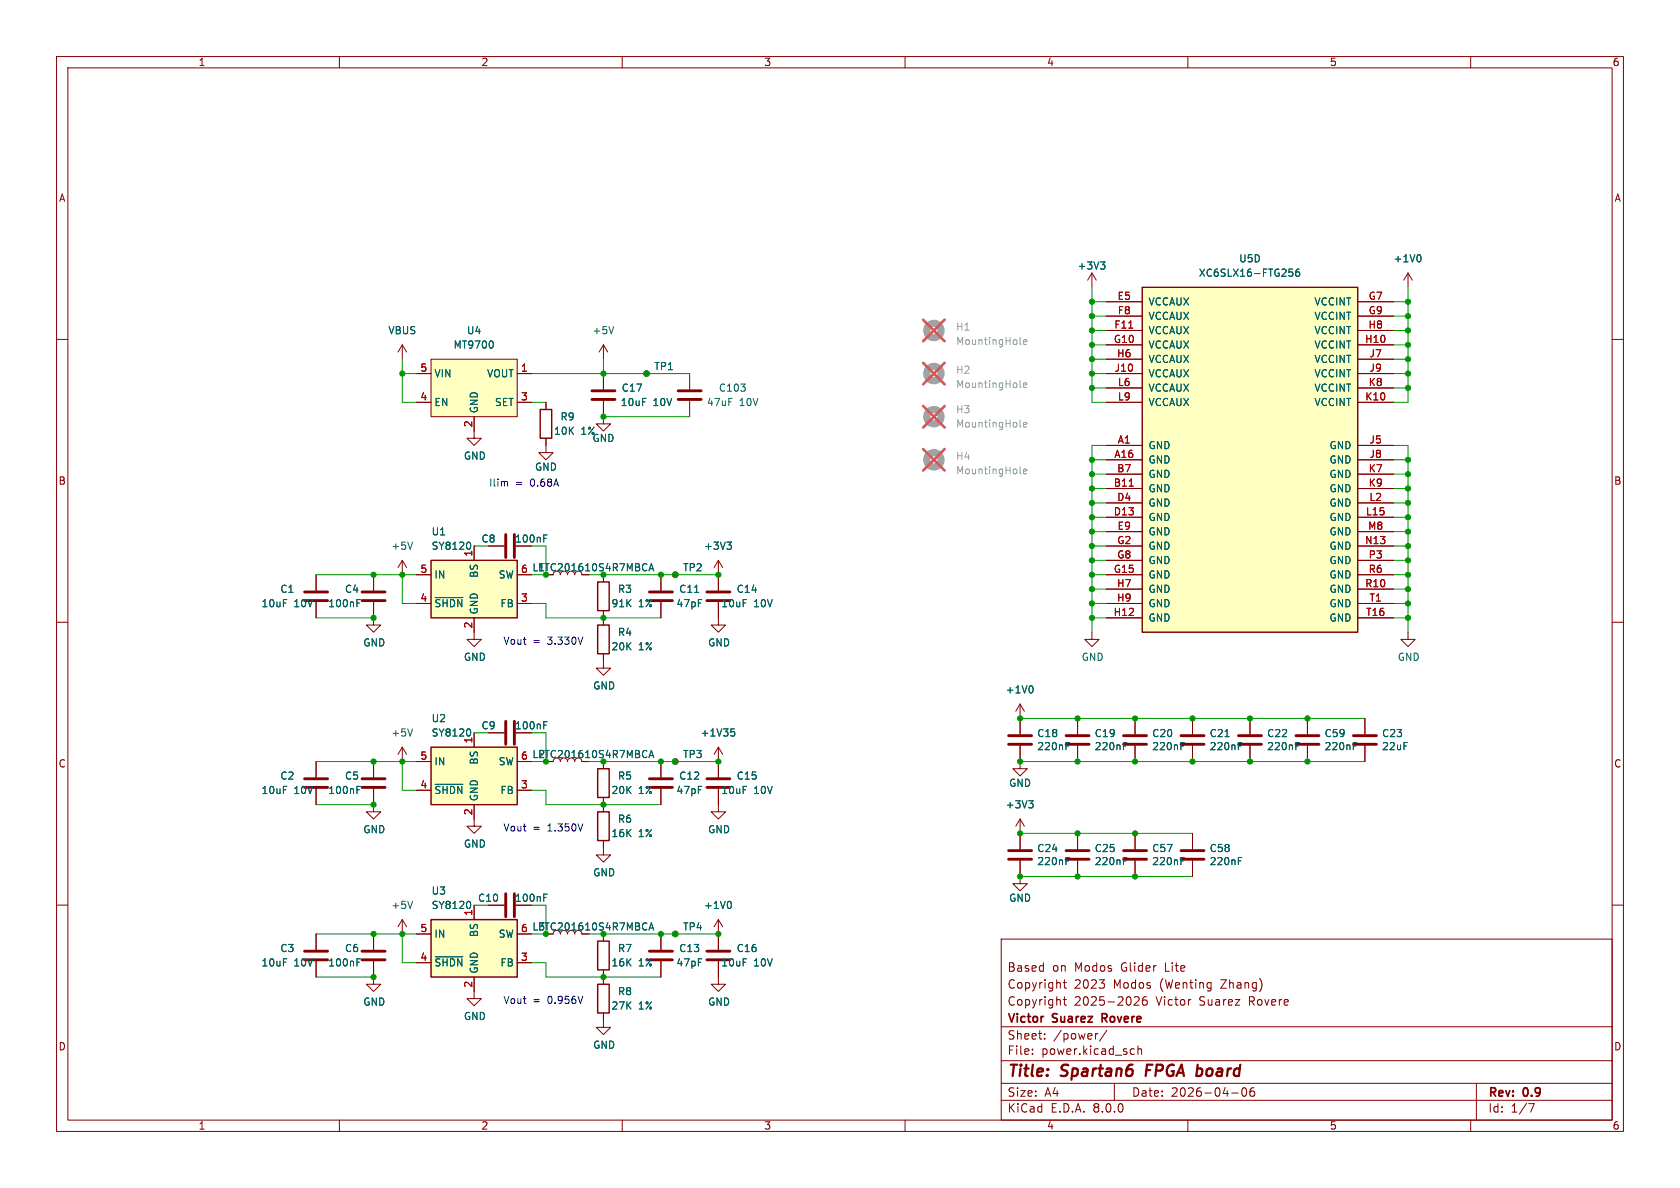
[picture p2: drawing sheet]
<svg xmlns="http://www.w3.org/2000/svg" width="297mm" height="210mm" viewBox="0 0 297 210" stroke-linecap="round" stroke-linejoin="round" font-family="sans-serif">
<g fill="none" stroke="#840000" stroke-width=".18">
<path d="M10 10h277v190h-277zM12 12h273v186h-273zM60 10v2M110 10v2M160 10v2M210 10v2M260 10v2M10 60h2M285 60h2M96.5 71.1v1.3M96.5 77.5v1.2M106.7 70.9v4h-1.3l1.3 1.3 1.2-1.3h-1.2"/>
<path d="M106.7 61v2.5M106.7 66v2.8M106.7 61l-.8 1.2M106.7 61l.7 1.2M114.3 66h.1M121.9 66v2.8M121.9 70.9v2.8M127 99.1v5.3M127 99.1l-.8 1.2M127 99.1l.8 1.2M10 110h2M106.7 101.6v1.3"/>
<path d="M106.7 108v2.5M106.7 115.6v1.2M116.8 101.6v2.8M116.8 106.4v2.8M119.4 101.6h.1M127 106.4v4.1h1.3l-1.3 1.3-1.3-1.3h1.3M193 111.8v1.2h1.3l-1.3 1.3-1.2-1.3h1.2M285 110h2M66 139.4v4.1h1.3l-1.3 1.3-1.2-1.3h1.2M66 134.6v2.8M71.1 132.1l-.7 1.3M71.1 132.1v2.5"/>
<path d="M71.1 132.1l.8 1.3M106.7 134.6v1.3M116.8 134.6v2.8M116.8 139.4v2.8M119.4 134.6h.1M127 139.4v4.1h1.3l-1.3 1.3-1.3-1.3h1.3M127 132.1v5.3M127 132.1l-.8 1.3M127 132.1l.8 1.3M200.7 127v2.8M200.7 131.8v2.8M210.8 127v2.8"/>
<path d="M210.8 131.8v2.8M10 160h2M106.7 148.6v2.5h1.2l-1.2 1.3-1.3-1.3h1.3M106.7 141v2.5M200.7 147.3v2.8M200.7 152.1v2.8M210.8 147.3v2.8M210.8 152.1v2.8M285 160h2M66 169.9v4.1h1.3l-1.3 1.3-1.2-1.3h1.2M66 165.1v2.8M71.1 162.6v2.5"/>
<path d="M71.1 162.6l-.7 1.2M71.1 162.6l.8 1.2M106.7 179.1v2.5h1.2l-1.2 1.3-1.3-1.3h1.3M106.7 165.1v1.3M106.7 171.5v2.5M116.8 165.1v2.8M116.8 169.9v2.8M119.4 165.1h.1M127 169.9v4.1h1.3l-1.3 1.3-1.3-1.3h1.3M127 162.6v5.3M127 162.6l-.8 1.2M127 162.6l.8 1.2"/>
<path d="M177 166h108v32h-108zM188 176.7h.5M188 173.7h.5M188.2 173.2v1.3l.3 .2M188.2 176.2v1.3l.3 .2M194.3 173.2h.9l-.5 .6M195.2 173.9v.7M200.5 176.3l.6-.1 .2 .1 .1 .3-.9 1.1h.9M202.7 176.2a.59 .59 0 0 0-.7 .6v.6l.1 .2 .4 .1 .2-.1 .1-.5-.1-.3h-.5l-.2 .3M210.4 176.7h.1M60 198v2M110 198v2"/>
<path d="M160 198v2M177 194.5h108M177 191.5h108M177 187.5h108M177 181.5h108M182.5 186.3v.1M182.5 185.5v.1M184.7 183.6v.1M184.7 182.8v.1M194.1 182.7l-.3 .1M195.7 182.1l-1.3 2M197 191.5v3"/>
<path d="M200.1 185.4l.4 .1M200.5 186.3l-.4 .1M201.2 185.5l.2-.1 .3 .1 .1 .9M201.2 184.9v1.5M210 198v2M217.7 193.2h1.2M219.7 192.4l.2-.1a.81 .81 0 0 1 .6 .6 .81 .81 0 0 1-.3 .8l-.2 .1a.81 .81 0 0 1-.3-1.4zM221.7 192.3a.59 .59 0 0 0-.7 .6v.6l.1 .2 .4 .1 .2-.1 .1-.5-.1-.3h-.5l-.2 .3M260 198v2M261 191.5v6.5M270.2 195.1h1l-.6 1.5"/>
<circle cx="114.3" cy="66" r=".51"/>
<circle cx="119.4" cy="101.6" r=".51"/>
<circle cx="119.4" cy="134.6" r=".51"/>
<circle cx="119.4" cy="165.1" r=".51"/>
</g>
<path d="M202.8 188.2l-.3 2M211.8 188.9l.6 .1M212.4 190l-.3 .2" fill="none" stroke="#840000" stroke-width=".4"/>
<path d="M194.8 180h.6M195.4 179.2h-.6v1.5" fill="none" stroke="#840000" stroke-width=".3"/>
<g fill="none" stroke="#840000" stroke-width=".51">
<path d="M104.6 69.1h4.1M104.6 70.6h4.1M119.9 69.1h4.1M119.9 70.6h4.1M114.8 104.6h4.1M114.8 106.2h4.1M125 104.6h4M125 106.2h4M64 137.7h4.1M64 139.2h4.1M114.8 137.7h4.1M114.8 139.2h4.1"/>
<path d="M125 137.7h4M125 139.2h4M198.6 131.6h4.1M198.6 130h4.1M208.8 131.6h4.1M208.8 130h4.1M198.6 151.9h4.1M198.6 150.4h4.1M208.8 151.9h4.1M208.8 150.4h4.1M64 168.1h4.1M64 169.7h4.1"/>
<path d="M114.8 168.1h4.1M114.8 169.7h4.1M125 168.1h4M125 169.7h4"/>
</g>
<g fill="none" stroke="#006464" stroke-width=".18">
<path d="M108.5 57.7l-.4 1.3M128.5 95.8h.8l-.4 .5M129.1 96.3l.2 .3v.3l-.2 .2M122.8 104.7h.7M63.1 139.6h.4M63.1 139h.6M72.9 128.8l-.4 1.3M129.2 128.8h.6M129.4 129.3h.3l.2 .3-.1 .4-.4 .1M208.8 131.9h.4M208.8 131.3h.6M216.6 130.2h.7"/>
<path d="M218.9 131.9h.5M218.9 131.3h.6M72.9 159.3l-.4 1.3M129 159.3a.79 .79 0 0 1 0 1.3M208.8 152.2h.4M208.8 151.6h.6M218.9 152.2h.5M218.9 151.6h.6M63.1 170.1h.4M63.1 169.5h.6"/>
</g>
<path d="M95.5 72.4h2v5.1h-2zM105.7 110.5h2v5.1h-2zM105.7 102.9h2v5.1h-2zM105.7 135.9h2v5.1h-2zM105.7 143.5h2v5.1h-2zM105.7 166.4h2v5.1h-2zM105.7 174h2v5.1h-2z" fill="none" stroke="#840000" stroke-width=".25"/>
<g fill="none" stroke="#a1a1a1" stroke-width="1.3">
<circle cx="165.1" cy="58.4" r="1.27"/>
<circle cx="165.1" cy="66" r="1.27"/>
<circle cx="165.1" cy="73.7" r="1.27"/>
<circle cx="165.1" cy="81.3" r="1.27"/>
</g>
<path d="M180.3 68.3l.2 .2M180.3 75.3l.2 .2M180.3 60.7l.2 .2M180.9 68.1l.6-.1v-.3h-.4l-.2 .2 .1 .6h.5M180.9 60.5l.6-.1v-.3h-.4l-.2 .1 .1 .6h.5M180.9 75.1l.6-.1v-.3h-.4l-.2 .1 .1 .6h.5M180.3 83.6l.2 .2M180.9 83.3l.6-.1v-.2l-.4-.1-.2 .2 .1 .6h.5" fill="none" stroke="#989898" stroke-width=".18"/>
<path d="M163.2 56.5l3.8 3.8M167 56.5l-3.8 3.8M163.2 64.1l3.8 3.8M163.2 71.8l3.8 3.8M163.2 79.4l3.8 3.8M167 64.1l-3.8 3.8M167 71.8l-3.8 3.8M167 79.4l-3.8 3.8" fill="none" stroke="#e75356" stroke-width=".46"/>
<path d="M76.2 162.6h15.2v10.1h-15.2z" fill="#ffffc2"/>
<path d="M76.2 162.6h15.2v10.1h-15.2z" fill="none" stroke="#840000" stroke-width=".25"/>
<path d="M73.7 170.2h2.5M73.7 165.1h2.5M83.8 172.7v3.8h1.3l-1.3 1.3-1.3-1.3h1.3M83.8 160v2.6M91.4 170.2h2.6M91.4 165.1h2.6" fill="none" stroke="#840000" stroke-width=".18"/>
<path d="M83 159.4l.2 .4-.2 .7M76.9 169.1h4.9" fill="none" stroke="#006464" stroke-width=".18"/>
<path d="M76.2 132.1h15.2v10.1h-15.2z" fill="#ffffc2"/>
<path d="M76.2 132.1h15.2v10.1h-15.2z" fill="none" stroke="#840000" stroke-width=".25"/>
<g fill="none" stroke="#840000" stroke-width=".18">
<path d="M96.5 78.7v1.3h-1.3l1.3 1.3 1.3-1.3h-1.3M106.7 116.8v1.3h1.2l-1.2 1.3-1.3-1.3h1.3M73.7 139.7h2.5M73.7 134.6h2.5M83.8 129.5v2.6M86.4 129.5h2.8M91.4 139.7h2.6M91.4 134.6h2.6M180.3 131.8v4.1h1.3l-1.3 1.3-1.2-1.3h1.2M180.3 124.5v5.3M180.3 124.5l-.7 1.2M180.3 124.5l.8 1.2"/>
<path d="M190.5 127v2.8M190.5 131.8v2.8M83.8 142.2v3.9h1.3l-1.3 1.2-1.3-1.2h1.3M180.3 152.1v4.1h1.3l-1.3 1.3-1.2-1.3h1.2M180.3 144.8v5.3M180.3 144.8l-.7 1.3M180.3 144.8l.8 1.3M190.5 147.3v2.8M190.5 152.1v2.8M55.9 165.1v2.8M55.9 169.9v2.8M86.4 160h2.8"/>
</g>
<g fill="none" stroke="#006464" stroke-width=".18">
<path d="M76.9 138.7h4.9M83 128.9l.2 .4-.2 .8M96.1 128.2h.5M96.1 127.6h.6M114.7 133.9l.4-1.2 .5 1.2M114.8 133.6h.6M182.3 121.2a.79 .79 0 0 1 0 1.3M188.5 131.9h.4M188.5 131.3h.6M198.6 131.9h.4M198.6 131.3h.6M96.1 158.7h.5"/>
<path d="M96.1 158.1h.6M181.9 141.5h.7l-.4 .5M182.4 142l.2 .3v.3l-.2 .2M188.5 152.2h.4M188.5 151.6h.6M198.6 152.2h.4M198.6 151.6h.6M114.7 164.4l.4-1.3 .5 1.3M114.8 164h.6"/>
</g>
<g fill="none" stroke="#840000" stroke-width=".51">
<path d="M89.4 127.5v4.1M90.9 127.5v4.1M178.3 131.6h4.1M178.3 130h4.1M188.5 131.6h4M188.5 130h4M89.4 158v4.1M90.9 158v4.1M178.3 151.9h4.1M178.3 150.4h4.1M188.5 151.9h4M188.5 150.4h4"/>
<path d="M53.8 168.1h4.1M53.8 169.7h4.1"/>
</g>
<path d="M76.2 99.1h15.2v10.1h-15.2z" fill="#ffffc2"/>
<path d="M76.2 99.1h15.2v10.1h-15.2z" fill="none" stroke="#840000" stroke-width=".25"/>
<g fill="none" stroke="#840000" stroke-width=".18">
<path d="M71.1 61v2.5M71.1 61l-.7 1.2M71.1 61l.8 1.2M83.8 76.2v1.3h1.3l-1.3 1.2-1.3-1.2h1.3M71.1 99.1l-.7 1.2M71.1 99.1v2.5M71.1 99.1l.8 1.2M83.8 96.5v2.6M73.7 106.7h2.5M73.7 101.6h2.5M83.8 109.2v3.8h1.3l-1.3 1.3-1.3-1.3h1.3M91.4 106.7h2.6"/>
<path d="M91.4 101.6h2.6"/>
</g>
<path d="M72.9 95.8l-.4 1.3M83 95.9l.2 .4-.2 .7M76.9 105.6h4.9M114.7 100.9l.4-1.3 .5 1.3M114.8 100.5h.6" fill="none" stroke="#006464" stroke-width=".18"/>
<path d="M76.2 63.5h15.2v10.2h-15.2z" fill="#ffffc2"/>
<g fill="none" stroke="#840000" stroke-width=".18">
<path d="M193 48.3l-.7 1.2M193 48.3v2.5M193 48.3l.8 1.2M73.7 66h2.5M73.7 71.1h2.5M76.2 63.5h15.2v10.2h-15.2zM83.8 73.7v2.5M91.4 66h2.6M91.4 71.1h2.6M86.4 96.5h2.8M55.9 101.6v2.8M55.9 106.4v2.8"/>
<path d="M66 106.4v4.1h1.3l-1.3 1.3-1.2-1.3h1.2M66 101.6v2.8M248.9 111.8v1.2h1.3l-1.3 1.3-1.3-1.3h1.3M55.9 134.6v2.8M55.9 139.4v2.8"/>
</g>
<path d="M194.6 46.3h.7l-.4 .5M195.1 46.8l.2 .2v.3l-.2 .3M87.1 60.4l.1 .4-.1 .6M96.1 95.2h.5M96.1 94.6h.6M63.1 106.6h.4M63.1 106h.6" fill="none" stroke="#006464" stroke-width=".18"/>
<path d="M89.4 94.5v4.1M90.9 94.5v4.1M53.8 104.6h4.1M53.8 106.2h4.1M64 104.6h4.1M64 106.2h4.1M53.8 137.7h4.1M53.8 139.2h4.1" fill="none" stroke="#840000" stroke-width=".51"/>
<path d="M201.9 50.8h38.1v61h-38.1z" fill="#ffffc2"/>
<path d="M201.9 50.8h38.1v61h-38.1z" fill="none" stroke="#840000" stroke-width=".25"/>
<g fill="none" stroke="#840000" stroke-width=".18">
<path d="M195.6 53.3h6.3M195.6 58.4h6.3M195.6 55.9h6.3M240 53.3h6.4M240 58.4h6.4M240 55.9h6.4M248.9 48.3l-.7 1.2M248.9 48.3v2.5M248.9 48.3l.8 1.2M73.7 66h2.5M73.7 71.1h2.5M83.8 73.7v2.5"/>
<path d="M91.4 66h2.6M91.4 71.1h2.6M96.5 71.1v1.3M96.5 77.5v1.2M106.7 66v2.8M106.7 70.9v2.8M114.3 66h.1M195.6 78.7h6.3M195.6 61h6.3M195.6 63.5h6.3M195.6 66h6.3M195.6 71.1h6.3"/>
<path d="M195.6 68.6h6.3M240 78.7h6.4M240 61h6.4M240 63.5h6.4M240 66h6.4M240 71.1h6.4M240 68.6h6.4M83.8 96.5v2.6M86.4 96.5h2.8M195.6 81.3h6.3M195.6 86.4h6.3M195.6 83.8h6.3"/>
<path d="M195.6 91.4h6.3M195.6 88.9h6.3M195.6 94h6.3M195.6 96.5h6.3M195.6 99.1h6.3M240 81.3h6.4M240 86.4h6.4M240 83.8h6.4M240 91.4h6.4M240 88.9h6.4M240 94h6.4M240 96.5h6.4"/>
<path d="M240 99.1h6.4M55.9 101.6v2.8M55.9 106.4v2.8M66 101.6v2.8M66 106.4v2.8M73.7 101.6h2.5M73.7 106.7h2.5M83.8 109.2v2.6M91.4 101.6h2.6M91.4 106.7h2.6M106.7 101.6v1.3M106.7 108v2.5"/>
<path d="M106.7 115.6v1.2M116.8 101.6v2.8M116.8 106.4v2.8M119.4 101.6h.1M127 101.6v2.8M127 106.4v2.8M195.6 101.6h6.3M195.6 109.2h6.3M195.6 104.1h6.3M195.6 106.7h6.3M240 101.6h6.4M240 109.2h6.4"/>
<path d="M240 104.1h6.4M240 106.7h6.4M55.9 134.6v2.8M55.9 139.4v2.8M66 134.6v2.8M66 139.4v2.8M73.7 139.7h2.5M73.7 134.6h2.5M83.8 129.5v2.6M86.4 129.5h2.8M91.4 139.7h2.6M91.4 134.6h2.6"/>
<path d="M106.7 134.6v1.3M116.8 134.6v2.8M116.8 139.4v2.8M119.4 134.6h.1M127 134.6v2.8M127 139.4v2.8M180.3 127v2.8M180.3 131.8v2.8M190.5 127v2.8M190.5 131.8v2.8M200.7 127v2.8M200.7 131.8v2.8"/>
<path d="M210.8 127v2.8M210.8 131.8v2.8M221 127v2.8M221 131.8v2.8M231.1 127v2.8M231.1 131.8v2.8M241.3 127v2.8M241.3 131.8v2.8M83.8 142.2v2.6M106.7 141v2.5M106.7 148.6v1.3M180.3 147.3v2.8"/>
<path d="M180.3 152.1v2.8M190.5 147.3v2.8M190.5 152.1v2.8M200.7 147.3v2.8M200.7 152.1v2.8M210.8 147.3v2.8M210.8 152.1v2.8M55.9 165.1v2.8M55.9 169.9v2.8M66 165.1v2.8M66 169.9v2.8M73.7 170.2h2.5"/>
<path d="M73.7 165.1h2.5M83.8 160v2.6M83.8 172.7v2.6M86.4 160h2.8M91.4 170.2h2.6M91.4 165.1h2.6M106.7 165.1v1.3M106.7 171.5v2.5M106.7 179.1v1.2M116.8 165.1v2.8M116.8 169.9v2.8M119.4 165.1h.1"/>
<path d="M127 165.1v2.8M127 169.9v2.8"/>
</g>
<path d="M199.5 58h.8M199.6 85.9h.8" fill="none" stroke="#a90000" stroke-width=".18"/>
<g fill="none" stroke="#006464" stroke-width=".18">
<path d="M194.6 46.3h.7l-.4 .5M195.1 46.8l.2 .2v.3l-.2 .3M227.9 47.6h.6M228 48.1h.3l.3 .2-.1 .4-.5 .1M229.7 47.6h-.4a.85 .85 0 0 0 0 1.2l.4-.1 .1-.4-.3-.2h-.3l-.1 .2M250.9 45a.79 .79 0 0 1 0 1.3M87.1 60.4l.1 .4-.1 .6M83 95.9l.2 .4-.2 .7M96.1 95.2h.5M96.1 94.6h.6M128.5 95.8h.8l-.4 .5M129.1 96.3l.2 .3v.3l-.2 .2"/>
<path d="M63.1 106.6h.4M63.1 106h.6M76.9 105.6h4.9M114.7 100.9l.4-1.3 .5 1.3M114.8 100.5h.6M122.8 104.7h.7M63.1 139.6h.4M63.1 139h.6M76.9 138.7h4.9M83 128.9l.2 .4-.2 .8M96.1 128.2h.5M96.1 127.6h.6"/>
<path d="M114.7 133.9l.4-1.2 .5 1.2M114.8 133.6h.6M129.2 128.8h.6M129.4 129.3h.3l.2 .3-.1 .4-.4 .1M182.3 121.2a.79 .79 0 0 1 0 1.3M188.5 131.9h.4M188.5 131.3h.6M198.6 131.9h.4M198.6 131.3h.6M208.8 131.9h.4M208.8 131.3h.6M216.6 130.2h.7"/>
<path d="M218.9 131.9h.5M218.9 131.3h.6M229.1 131.9h.4M229.1 131.3h.6M239.3 131.9h.4M239.3 131.3h.6M83 159.4l.2 .4-.2 .7M96.1 158.7h.5M96.1 158.1h.6M129 159.3a.79 .79 0 0 1 0 1.3M181.9 141.5h.7l-.4 .5M182.4 142l.2 .3v.3l-.2 .2"/>
<path d="M188.5 152.2h.4M188.5 151.6h.6M198.6 152.2h.4M198.6 151.6h.6M208.8 152.2h.4M208.8 151.6h.6M218.9 152.2h.5M218.9 151.6h.6M63.1 170.1h.4M63.1 169.5h.6M76.9 169.1h4.9M114.7 164.4l.4-1.3 .5 1.3"/>
<path d="M114.8 164h.6"/>
</g>
<path d="M218.9 131.6h4.1M218.9 130h4.1M229.1 131.6h4.1M229.1 130h4.1M239.3 131.6h4M239.3 130h4" fill="none" stroke="#840000" stroke-width=".51"/>
<path d="M89.5 85.1l.2 .2v.6" fill="none" stroke="#0000c2" stroke-width=".18"/>
<g fill="none" stroke="#009600" stroke-width=".18">
<path d="M193 50.8v20.3h2.6M193 53.3h2.6M193 55.9h2.6M193 58.4h2.6M246.4 53.3h2.5M246.4 55.9h2.5M246.4 58.4h2.5M248.9 50.8v20.3h-2.5M71.1 63.5v7.6h2.6M71.1 66h2.6M94 66h27.9M94 71.1h2.5"/>
<path d="M106.7 63.5v2.5M106.7 73.7h15.2M193 66h2.6M193 68.6h2.6M193 61h2.6M193 63.5h2.6M195.6 78.7h-2.6v33.1M246.4 66h2.5M246.4 78.7h2.5v33.1M246.4 68.6h2.5M246.4 61h2.5M246.4 63.5h2.5"/>
<path d="M83.8 96.5h2.6M96.5 96.5v5.1h-2.5M193 96.5h2.6M193 99.1h2.6M193 94h2.6M193 81.3h2.6M193 91.4h2.6M193 88.9h2.6M193 83.8h2.6M193 86.4h2.6M246.4 96.5h2.5M246.4 99.1h2.5"/>
<path d="M246.4 94h2.5M246.4 81.3h2.5M246.4 91.4h2.5M246.4 88.9h2.5M246.4 83.8h2.5M246.4 86.4h2.5M55.9 101.6h17.8M55.9 109.2h10.1M71.1 101.6v5.1h2.6M94 106.7h2.5v2.5h20.3M106.7 101.6h20.3M193 101.6h2.6"/>
<path d="M193 106.7h2.6M193 109.2h2.6M193 104.1h2.6M246.4 101.6h2.5M246.4 106.7h2.5M246.4 109.2h2.5M246.4 104.1h2.5M55.9 134.6h17.8M71.1 134.6v5.1h2.6M83.8 129.5h2.6M94 139.7h2.5v2.5h20.3M96.5 129.5v5.1"/>
<path d="M106.7 134.6h20.3M180.3 134.6h61M180.3 127h61M55.9 142.2h10.1M180.3 154.9h30.5M180.3 147.3h30.5M55.9 172.7h10.1M55.9 165.1h17.8M71.1 165.1v5.1h2.6M83.8 160h2.6M94 170.2h2.5v2.5h20.3M96.5 160v5.1"/>
<path d="M106.7 165.1h20.3"/>
</g>
<g fill="#009600" stroke="#009600" stroke-width=".18">
<circle cx="248.9" cy="101.6" r=".46"/>
<circle cx="248.9" cy="104.1" r=".46"/>
<circle cx="248.9" cy="91.4" r=".46"/>
<circle cx="248.9" cy="94" r=".46"/>
<circle cx="248.9" cy="88.9" r=".46"/>
<circle cx="248.9" cy="96.5" r=".46"/>
<circle cx="248.9" cy="109.2" r=".46"/>
<circle cx="248.9" cy="106.7" r=".46"/>
<circle cx="248.9" cy="99.1" r=".46"/>
<circle cx="193" cy="61" r=".46"/>
<circle cx="193" cy="63.5" r=".46"/>
<circle cx="193" cy="58.4" r=".46"/>
<circle cx="193" cy="55.9" r=".46"/>
<circle cx="193" cy="53.3" r=".46"/>
<circle cx="193" cy="68.6" r=".46"/>
<circle cx="193" cy="66" r=".46"/>
<circle cx="248.9" cy="68.6" r=".46"/>
<circle cx="248.9" cy="63.5" r=".46"/>
<circle cx="248.9" cy="61" r=".46"/>
<circle cx="248.9" cy="58.4" r=".46"/>
<circle cx="248.9" cy="55.9" r=".46"/>
<circle cx="248.9" cy="83.8" r=".46"/>
<circle cx="248.9" cy="81.3" r=".46"/>
<circle cx="248.9" cy="86.4" r=".46"/>
<circle cx="248.9" cy="53.3" r=".46"/>
<circle cx="248.9" cy="66" r=".46"/>
<circle cx="231.1" cy="134.6" r=".46"/>
<circle cx="221" cy="127" r=".46"/>
<circle cx="221" cy="134.6" r=".46"/>
<circle cx="231.1" cy="127" r=".46"/>
<circle cx="193" cy="104.1" r=".46"/>
<circle cx="193" cy="101.6" r=".46"/>
<circle cx="193" cy="109.2" r=".46"/>
<circle cx="193" cy="106.7" r=".46"/>
<circle cx="210.8" cy="127" r=".46"/>
<circle cx="193" cy="99.1" r=".46"/>
<circle cx="210.8" cy="134.6" r=".46"/>
<circle cx="193" cy="91.4" r=".46"/>
<circle cx="193" cy="88.9" r=".46"/>
<circle cx="193" cy="86.4" r=".46"/>
<circle cx="193" cy="83.8" r=".46"/>
<circle cx="193" cy="81.3" r=".46"/>
<circle cx="193" cy="94" r=".46"/>
<circle cx="193" cy="96.5" r=".46"/>
<circle cx="127" cy="101.6" r=".46"/>
<circle cx="114.3" cy="66" r=".46"/>
<circle cx="106.7" cy="66" r=".46"/>
<circle cx="106.7" cy="109.2" r=".46"/>
<circle cx="106.7" cy="101.6" r=".46"/>
<circle cx="119.4" cy="101.6" r=".46"/>
<circle cx="116.8" cy="101.6" r=".46"/>
<circle cx="106.7" cy="73.7" r=".46"/>
<circle cx="106.7" cy="165.1" r=".46"/>
<circle cx="116.8" cy="165.1" r=".46"/>
<circle cx="116.8" cy="134.6" r=".46"/>
<circle cx="127" cy="165.1" r=".46"/>
<circle cx="119.4" cy="165.1" r=".46"/>
<circle cx="127" cy="134.6" r=".46"/>
<circle cx="119.4" cy="134.6" r=".46"/>
<circle cx="106.7" cy="172.7" r=".46"/>
<circle cx="106.7" cy="142.2" r=".46"/>
<circle cx="106.7" cy="134.6" r=".46"/>
<circle cx="96.5" cy="134.6" r=".46"/>
<circle cx="96.5" cy="165.1" r=".46"/>
<circle cx="71.1" cy="66" r=".46"/>
<circle cx="96.5" cy="101.6" r=".46"/>
<circle cx="66" cy="101.6" r=".46"/>
<circle cx="71.1" cy="101.6" r=".46"/>
<circle cx="66" cy="109.2" r=".46"/>
<circle cx="66" cy="142.2" r=".46"/>
<circle cx="66" cy="134.6" r=".46"/>
<circle cx="66" cy="165.1" r=".46"/>
<circle cx="71.1" cy="165.1" r=".46"/>
<circle cx="66" cy="172.7" r=".46"/>
<circle cx="71.1" cy="134.6" r=".46"/>
<circle cx="200.7" cy="127" r=".46"/>
<circle cx="200.7" cy="134.6" r=".46"/>
<circle cx="190.5" cy="127" r=".46"/>
<circle cx="180.3" cy="154.9" r=".46"/>
<circle cx="190.5" cy="154.9" r=".46"/>
<circle cx="200.7" cy="147.3" r=".46"/>
<circle cx="200.7" cy="154.9" r=".46"/>
<circle cx="190.5" cy="134.6" r=".46"/>
<circle cx="180.3" cy="134.6" r=".46"/>
<circle cx="180.3" cy="127" r=".46"/>
<circle cx="180.3" cy="147.3" r=".46"/>
<circle cx="190.5" cy="147.3" r=".46"/>
</g>
<g font-size="2.8" fill="#840000">
<text x="178" y="190.9">Title:</text>
<text x="187.7" y="190.9">Spartan6</text>
<text x="203.4" y="190.9">FPGA</text>
<text x="213.2" y="190.9">board</text>
</g>
<g font-size="2.1" fill="#840000">
<text x="178" y="172">Based</text>
<text x="186" y="172">on</text>
<text x="190" y="172">Modos</text>
<text x="198.3" y="172">Glider</text>
<text x="206.2" y="172">Lite</text>
<text x="178" y="178">Copyright</text>
<text x="178" y="175">Copyright</text>
<text x="189.9" y="178">2025-2026</text>
<text x="189.9" y="175">2023</text>
<text x="196.9" y="175">Modos</text>
<text x="204.5" y="178">Victor</text>
<text x="205.2" y="175">(Wenting</text>
<text x="212.2" y="178">Suarez</text>
<text x="216.1" y="175">Zhang)</text>
<text x="221.1" y="178">Rovere</text>
<text x="178" y="184">Sheet:</text>
<text x="178" y="181.2">Victor</text>
<text x="186.2" y="181.2">Suarez</text>
<text x="186.2" y="184">/power/</text>
<text x="195.5" y="181.2">Rovere</text>
<text x="178" y="186.7">File:</text>
<text x="184.1" y="186.7">power.kicad_sch</text>
<text x="178" y="196.9">KiCad</text>
<text x="178" y="194.1">Size:</text>
<text x="184.7" y="194.1">A4</text>
<text x="185.7" y="196.9">E.D.A.</text>
<text x="193.3" y="196.9">8.0.0</text>
<text x="200" y="194.1">Date:</text>
<text x="207" y="194.1">2026-04-06</text>
<text x="263" y="194.3">Rev:</text>
<text x="263" y="196.9">Id:</text>
<text x="267.1" y="196.9">1/7</text>
<text x="269.4" y="194.3">0.9</text>
</g>
<g font-size="1.8" fill="#840000">
<text x="35" y="11.9">1</text>
<text x="85" y="11.9">2</text>
<text x="135" y="11.9">3</text>
<text x="185" y="11.9">4</text>
<text x="235" y="11.9">5</text>
<text x="285" y="11.9">6</text>
<text x="10.3" y="35.9">A</text>
<text x="285.3" y="35.9">A</text>
<text x="10.3" y="85.9">B</text>
<text x="285.3" y="85.9">B</text>
<text x="90.9" y="96.1">100nF</text>
<text x="95" y="101.2">FTC201610S4R7MBCA</text>
<text x="90.9" y="129.1">100nF</text>
<text x="10.3" y="135.9">C</text>
<text x="95" y="134.2">FTC201610S4R7MBCA</text>
<text x="285.3" y="135.9">C</text>
<text x="90.9" y="159.6">100nF</text>
<text x="95" y="164.7">FTC201610S4R7MBCA</text>
<text x="10.3" y="185.9">D</text>
<text x="285.3" y="185.9">D</text>
<text x="35" y="199.9">1</text>
<text x="85" y="199.9">2</text>
<text x="135" y="199.9">3</text>
<text x="185" y="199.9">4</text>
<text x="235" y="199.9">5</text>
<text x="285" y="199.9">6</text>
</g>
<g font-size="1.8" fill="#006464">
<text x="190.4" y="47.9">+3V3</text>
<text x="219" y="46.6">U5D</text>
<text x="246.3" y="46.6">+1V0</text>
<text x="211.8" y="49.1">XC6SLX16-FTG256</text>
<text x="68.6" y="59.3">VBUS</text>
<text x="82.4" y="59.3">U4</text>
<text x="104.6" y="59.3">+5V</text>
<text x="202.9" y="54.2">VCCAUX</text>
<text x="202.9" y="59.3">VCCAUX</text>
<text x="202.9" y="56.7">VCCAUX</text>
<text x="232.3" y="54.2">VCCINT</text>
<text x="232.3" y="56.7">VCCINT</text>
<text x="232.3" y="59.3">VCCINT</text>
<text x="80.1" y="61.8">MT9700</text>
<text x="115.6" y="65.6">TP1</text>
<text x="202.9" y="61.8">VCCAUX</text>
<text x="202.9" y="64.4">VCCAUX</text>
<text x="232.3" y="61.8">VCCINT</text>
<text x="232.3" y="64.4">VCCINT</text>
<text x="76.7" y="72">EN</text>
<text x="76.7" y="66.9">VIN</text>
<text x="86" y="66.9">VOUT</text>
<text x="87.4" y="72">SET</text>
<text x="109.6" y="72">10uF</text>
<text x="109.8" y="69.4">C17</text>
<text x="115.5" y="72">10V</text>
<text x="124.9" y="72">47uF</text>
<text x="127" y="69.4">C103</text>
<text x="130.7" y="72">10V</text>
<text x="202.9" y="66.9">VCCAUX</text>
<text x="202.9" y="69.4">VCCAUX</text>
<text x="202.9" y="72">VCCAUX</text>
<text x="232.3" y="66.9">VCCINT</text>
<text x="232.3" y="72">VCCINT</text>
<text x="232.3" y="69.4">VCCINT</text>
<text x="84.7" y="73.2" transform="rotate(-90 84.7 73.2)">GND</text>
<text x="97.8" y="77.1">10K</text>
<text x="99" y="74.5">R9</text>
<text x="102.7" y="77.1">1%</text>
<text x="81.9" y="81.5">GND</text>
<text x="94.5" y="83.4">GND</text>
<text x="104.6" y="78.3">GND</text>
<text x="202.9" y="79.6">GND</text>
<text x="202.9" y="82.1">GND</text>
<text x="234.9" y="79.6">GND</text>
<text x="234.9" y="82.1">GND</text>
<text x="202.9" y="87.2">GND</text>
<text x="202.9" y="84.7">GND</text>
<text x="202.9" y="89.8">GND</text>
<text x="234.9" y="84.7">GND</text>
<text x="234.9" y="87.2">GND</text>
<text x="234.9" y="89.8">GND</text>
<text x="76.2" y="94.8">U1</text>
<text x="202.9" y="92.3">GND</text>
<text x="202.9" y="94.8">GND</text>
<text x="234.9" y="92.3">GND</text>
<text x="234.9" y="94.8">GND</text>
<text x="69.1" y="97.4">+5V</text>
<text x="76.2" y="97.4">SY8120</text>
<text x="85" y="96.1">C8</text>
<text x="120.7" y="101.2">TP2</text>
<text x="124.4" y="97.4">+3V3</text>
<text x="202.9" y="97.4">GND</text>
<text x="202.9" y="99.9">GND</text>
<text x="234.9" y="97.4">GND</text>
<text x="234.9" y="99.9">GND</text>
<text x="46.1" y="107.5">10uF</text>
<text x="49.5" y="105">C1</text>
<text x="52" y="107.5">10V</text>
<text x="57.9" y="107.5">100nF</text>
<text x="60.9" y="105">C4</text>
<text x="76.7" y="107.5">~{SHDN}</text>
<text x="76.7" y="102.5">IN</text>
<text x="84.7" y="102.3" transform="rotate(-90 84.7 102.3)">BS</text>
<text x="88.1" y="102.5">SW</text>
<text x="88.4" y="107.5">FB</text>
<text x="108" y="107.5">91K</text>
<text x="109.1" y="105">R3</text>
<text x="112.9" y="107.5">1%</text>
<text x="119.5" y="107.5">47pF</text>
<text x="120" y="105">C11</text>
<text x="127.4" y="107.5">10uF</text>
<text x="130.1" y="105">C14</text>
<text x="133.2" y="107.5">10V</text>
<text x="202.9" y="102.5">GND</text>
<text x="202.9" y="105">GND</text>
<text x="202.9" y="107.5">GND</text>
<text x="234.9" y="105">GND</text>
<text x="234.9" y="102.5">GND</text>
<text x="234.9" y="107.5">GND</text>
<text x="84.7" y="108.7" transform="rotate(-90 84.7 108.7)">GND</text>
<text x="109.1" y="112.6">R4</text>
<text x="202.9" y="110.1">GND</text>
<text x="234.9" y="110.1">GND</text>
<text x="64.1" y="114.5">GND</text>
<text x="81.9" y="117">GND</text>
<text x="108" y="115.2">20K</text>
<text x="112.9" y="115.2">1%</text>
<text x="125.1" y="114.5">GND</text>
<text x="191.1" y="117">GND</text>
<text x="247" y="117">GND</text>
<text x="104.8" y="122.1">GND</text>
<text x="177.7" y="122.8">+1V0</text>
<text x="69.1" y="130.4">+5V</text>
<text x="76.2" y="130.4">SY8120</text>
<text x="76.2" y="127.9">U2</text>
<text x="85" y="129.1">C9</text>
<text x="123.8" y="130.4">+1V35</text>
<text x="183.3" y="130.5">C18</text>
<text x="193.4" y="130.5">C19</text>
<text x="203.6" y="130.5">C20</text>
<text x="213.8" y="130.5">C21</text>
<text x="223.9" y="130.5">C22</text>
<text x="234.1" y="130.5">C59</text>
<text x="244.2" y="130.5">C23</text>
<text x="76.7" y="135.5">IN</text>
<text x="84.7" y="135.3" transform="rotate(-90 84.7 135.3)">BS</text>
<text x="88.1" y="135.5">SW</text>
<text x="120.7" y="134.2">TP3</text>
<text x="183.3" y="132.8">220nF</text>
<text x="193.4" y="132.8">220nF</text>
<text x="203.6" y="132.8">220nF</text>
<text x="213.8" y="132.8">220nF</text>
<text x="223.9" y="132.8">220nF</text>
<text x="234.1" y="132.8">220nF</text>
<text x="244.2" y="132.8">22uF</text>
<text x="46.1" y="140.6">10uF</text>
<text x="49.5" y="138">C2</text>
<text x="52" y="140.6">10V</text>
<text x="57.9" y="140.6">100nF</text>
<text x="60.9" y="138">C5</text>
<text x="76.7" y="140.6">~{SHDN}</text>
<text x="84.7" y="141.7" transform="rotate(-90 84.7 141.7)">GND</text>
<text x="88.4" y="140.6">FB</text>
<text x="108" y="140.6">20K</text>
<text x="109.1" y="138">R5</text>
<text x="112.9" y="140.6">1%</text>
<text x="119.5" y="140.6">47pF</text>
<text x="120" y="138">C12</text>
<text x="127.4" y="140.6">10uF</text>
<text x="130.1" y="138">C15</text>
<text x="133.2" y="140.6">10V</text>
<text x="177.7" y="143.1">+3V3</text>
<text x="178.3" y="139.3">GND</text>
<text x="64.1" y="147.5">GND</text>
<text x="108" y="148.2">16K</text>
<text x="109.1" y="145.6">R6</text>
<text x="112.9" y="148.2">1%</text>
<text x="125.1" y="147.5">GND</text>
<text x="81.9" y="150">GND</text>
<text x="104.8" y="155.1">GND</text>
<text x="183.3" y="153.1">220nF</text>
<text x="183.3" y="150.8">C24</text>
<text x="193.4" y="153.1">220nF</text>
<text x="193.4" y="150.8">C25</text>
<text x="203.6" y="153.1">220nF</text>
<text x="203.6" y="150.8">C57</text>
<text x="213.8" y="153.1">220nF</text>
<text x="213.8" y="150.8">C58</text>
<text x="69.1" y="160.9">+5V</text>
<text x="76.2" y="160.9">SY8120</text>
<text x="76.2" y="158.3">U3</text>
<text x="84.4" y="159.6">C10</text>
<text x="124.4" y="160.9">+1V0</text>
<text x="178.3" y="159.6">GND</text>
<text x="76.7" y="166">IN</text>
<text x="84.7" y="165.8" transform="rotate(-90 84.7 165.8)">BS</text>
<text x="88.1" y="166">SW</text>
<text x="120.7" y="164.7">TP4</text>
<text x="46.1" y="171">10uF</text>
<text x="49.5" y="168.5">C3</text>
<text x="52" y="171">10V</text>
<text x="57.9" y="171">100nF</text>
<text x="60.9" y="168.5">C6</text>
<text x="76.7" y="171">~{SHDN}</text>
<text x="84.7" y="172.2" transform="rotate(-90 84.7 172.2)">GND</text>
<text x="88.4" y="171">FB</text>
<text x="108" y="171">16K</text>
<text x="109.1" y="168.5">R7</text>
<text x="112.9" y="171">1%</text>
<text x="119.5" y="171">47pF</text>
<text x="120" y="168.5">C13</text>
<text x="127.4" y="171">10uF</text>
<text x="130.1" y="168.5">C16</text>
<text x="133.2" y="171">10V</text>
<text x="64.1" y="178">GND</text>
<text x="108" y="178.7">27K</text>
<text x="109.1" y="176.1">R8</text>
<text x="112.9" y="178.7">1%</text>
<text x="125.1" y="178">GND</text>
<text x="81.9" y="180.5">GND</text>
<text x="104.8" y="185.6">GND</text>
</g>
<g font-size="1.8" fill="#a90000">
<text x="197.5" y="53.1">E5</text>
<text x="241.9" y="53.1">G7</text>
<text x="196.9" y="58.2">F11</text>
<text x="197.5" y="55.6">F8</text>
<text x="241.8" y="58.2">H8</text>
<text x="241.9" y="55.6">G9</text>
<text x="74.2" y="65.8">5</text>
<text x="92" y="65.8">1</text>
<text x="196.8" y="60.7">G10</text>
<text x="197" y="65.8">J10</text>
<text x="197.4" y="63.2">H6</text>
<text x="241.2" y="60.7">H10</text>
<text x="242" y="63.2">J7</text>
<text x="242" y="65.8">J9</text>
<text x="74.2" y="70.9">4</text>
<text x="92" y="70.9">3</text>
<text x="197.5" y="68.3">L6</text>
<text x="197.5" y="70.9">L9</text>
<text x="241.3" y="70.9">K10</text>
<text x="241.9" y="68.3">K8</text>
<text x="83.6" y="75.6" transform="rotate(-90 83.6 75.6)">2</text>
<text x="196.9" y="81">A16</text>
<text x="197.4" y="83.6">B7</text>
<text x="197.5" y="78.5">A1</text>
<text x="241.9" y="83.6">K7</text>
<text x="242" y="78.5">J5</text>
<text x="242" y="81">J8</text>
<text x="196.8" y="86.1">B11</text>
<text x="197.4" y="88.6">D4</text>
<text x="241.9" y="86.1">K9</text>
<text x="242" y="88.6">L2</text>
<text x="196.8" y="91.2">D13</text>
<text x="197.5" y="93.7">E9</text>
<text x="241.4" y="91.2">L15</text>
<text x="241.8" y="93.7">M8</text>
<text x="74.2" y="101.3">5</text>
<text x="83.6" y="98.5" transform="rotate(-90 83.6 98.5)">1</text>
<text x="92" y="101.3">6 L1</text>
<text x="196.8" y="101.3">G15</text>
<text x="197.4" y="96.3">G2</text>
<text x="197.4" y="98.8">G8</text>
<text x="241.2" y="96.3">N13</text>
<text x="241.9" y="98.8">P3</text>
<text x="241.9" y="101.3">R6</text>
<text x="74.2" y="106.4">4</text>
<text x="92" y="106.4">3</text>
<text x="197.4" y="103.9">H7</text>
<text x="197.4" y="106.4">H9</text>
<text x="241.3" y="103.9">R10</text>
<text x="242" y="106.4">T1</text>
<text x="83.6" y="111.2" transform="rotate(-90 83.6 111.2)">2</text>
<text x="196.8" y="109">H12</text>
<text x="241.4" y="109">T16</text>
<text x="83.6" y="131.5" transform="rotate(-90 83.6 131.5)">1</text>
<text x="74.2" y="134.4">5</text>
<text x="92" y="134.4">6 L2</text>
<text x="74.2" y="139.4">4</text>
<text x="92" y="139.4">3</text>
<text x="83.6" y="144.2" transform="rotate(-90 83.6 144.2)">2</text>
<text x="83.6" y="162" transform="rotate(-90 83.6 162)">1</text>
<text x="74.2" y="164.8">5</text>
<text x="92" y="164.8">6 L3</text>
<text x="74.2" y="169.9">4</text>
<text x="92" y="169.9">3</text>
<text x="83.6" y="174.7" transform="rotate(-90 83.6 174.7)">2</text>
</g>
<g font-size="1.8" fill="#989898">
<text x="168.9" y="58.6">H1</text>
<text x="168.9" y="61.2">MountingHole</text>
<text x="168.9" y="66.3">H2</text>
<text x="168.9" y="68.8">MountingHole</text>
<text x="168.9" y="73.3">H3</text>
<text x="168.9" y="75.8">MountingHole</text>
<text x="168.9" y="81.5">H4</text>
<text x="168.9" y="84">MountingHole</text>
</g>
<g font-size="1.8" fill="#0000c2">
<text x="86.4" y="86.1">Ilim</text>
<text x="91.1" y="86.1">=</text>
<text x="93.8" y="86.1">0.68A</text>
<text x="88.9" y="114.1">Vout</text>
<text x="94.2" y="114.1">=</text>
<text x="96.9" y="114.1">3.330V</text>
<text x="88.9" y="147.1">Vout</text>
<text x="94.2" y="147.1">=</text>
<text x="96.9" y="147.1">1.350V</text>
<text x="88.9" y="177.6">Vout</text>
<text x="94.2" y="177.6">=</text>
<text x="96.9" y="177.6">0.956V</text>
</g>
</svg>
